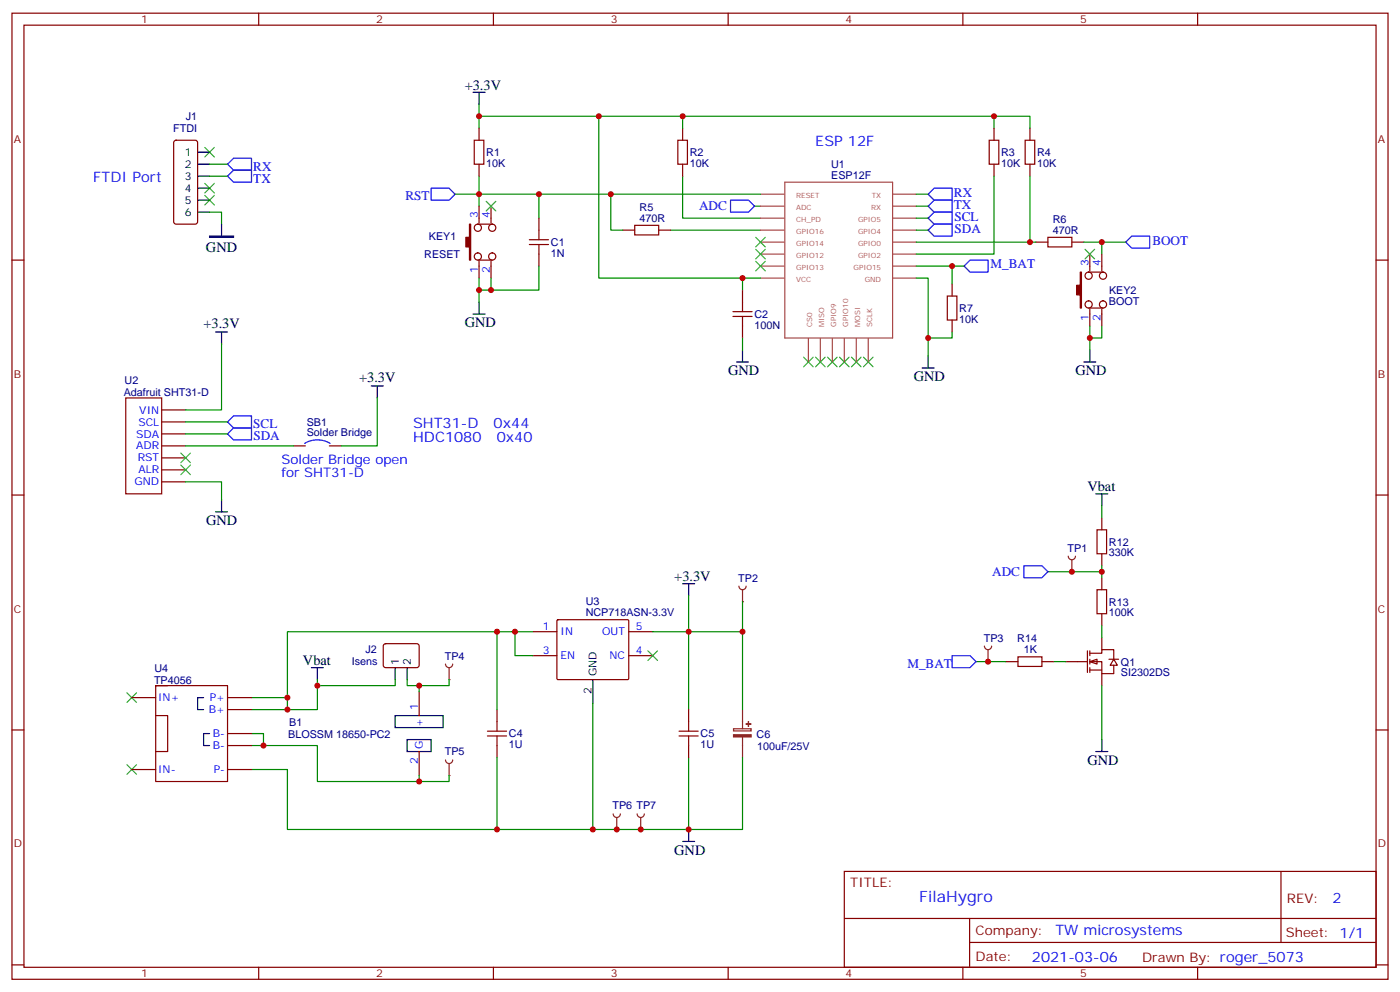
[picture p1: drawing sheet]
<svg xmlns="http://www.w3.org/2000/svg" width="412mm" height="292mm" viewBox="0 0 412 292" stroke-linecap="round" stroke-linejoin="round" font-family="sans-serif">
<g fill="none" stroke="#870000" stroke-width=".35">
<path d="M3.5 3.9h405.4v284.3h-405.4zM7.1 7.4h398.2v277.3h-398.2zM76.2 3.9v3.5M145.3 3.9v3.5M214.5 3.9v3.5M283.6 3.9v3.5M352.8 3.9v3.5M141.1 37.7v3.6M201.1 37.7v3.6M292.8 37.7v3.6M303.4 37.7v3.6M51.4 41.5l.5-.2h5.6l.7 .4v23.6l-.5 .6-5.8 .1-.7-.5v-23.5z"/>
<path d="M139.7 41.3h2.8v7h-2.8zM141.1 48.3v3.6M199.7 41.3h2.8v7h-2.8zM201.1 48.3v3.6M291.4 41.3h2.8v7h-2.8zM292.8 48.3v3.6M302 41.3h2.8v7h-2.8zM303.4 48.3v3.6M3.5 76.6h3.6M140.8 76.6h4.2M140.8 66h4.2M141.1 60.7v4.9"/>
<path d="M141.1 76.9v4.9M144.6 60.7v4.9M144.6 76.9v4.9M155.9 72h5.7M155.9 70.6h5.7M158.7 64.2v6.4M158.7 72v6.3M183.4 67.7h3.6M187 66.3h7v2.8h-7zM194 67.7h3.6M305.2 71.3h3.5M308.7 69.8h7v2.9h-7z"/>
<path d="M315.7 71.3h3.6M321 74.8v4.9M324.6 74.8v4.9M405.3 76.6h3.6M215.9 93.1h5.6M215.9 91.7h5.6M218.7 85.4v6.3M218.7 93.1v6.4M279 87.1h2.9v7.1h-2.9zM280.5 83.6v3.5M280.5 94.2v3.5M320.7 88.5a1.06 1.06 0 0 0-1 1.5 1.06 1.06 0 0 0 1.8 .3 1.06 1.06 0 0 0-.5-1.7l-.3-.1"/>
<path d="M320.7 90.7h4.2M320.7 80.1a1.06 1.06 0 0 1 .9 1.5 1.06 1.06 0 0 1-1.7 .3 1.06 1.06 0 0 1 .4-1.8h4.6M321 91v5M324.6 91v5M3.5 145.7h3.6M323.1 155.9h2.9v7.1h-2.9zM324.6 152.4v3.5M405.3 145.7h3.6M323.1 173.6h2.9v7h-2.9zM324.6 163v3.5M324.6 170v3.6M157 185.9h7"/>
<path d="M157 193h7M164.1 182.6l.3-.2h20.6l.2 .3v17.2l-.3 .1h-20.7l-.2-.3zM185.2 185.9h7.1M185.2 193h7.1M324.6 180.6v3.5M3.5 214.8h3.6M123.5 203.6v7M146.4 208.8v3.6M146.4 219.4v3.6M202.8 208.8v3.6M202.8 219.4v3.6M405.3 214.8h3.6"/>
<path d="M123.5 221.2v7M248.7 256.5h156.6v28.2h-156.6zM377.3 256.5v20.9M248.7 270.3h156.5M285.6 277.4h119.6M285.6 270.3v14.1M3.5 284h3.6M76.2 284.7v3.5M145.3 284.7v3.5M214.5 284.7v3.5M283.6 284.7v3.5M352.8 284.7v3.5"/>
<path d="M405.3 284h3.6"/>
<circle cx="140.8" cy="75.5" r="1.06"/>
<circle cx="140.8" cy="67" r="1.06"/>
<circle cx="145" cy="75.5" r="1.06"/>
<circle cx="145" cy="67" r="1.06"/>
<circle cx="324.9" cy="81.1" r="1.06"/>
<circle cx="324.9" cy="89.6" r="1.06"/>
</g>
<g fill="none" stroke="#008700" stroke-width=".35">
<path d="M141.1 34.2h162.3v3.5M141.1 30.7v7M201.1 34.2v3.5M292.8 34.2v3.5M134.1 57.1h89.9M141.1 51.9v8.8M158.7 57.1v7.1M201.1 51.9v12.3h22.9M292.8 51.9v22.9h-22.9M303.4 51.9v19.4M61.7 62.4h3.6v3.6M158.7 78.3v7.1h-14.1"/>
<path d="M197.6 67.7h26.4M222.2 60.7h1.8M269.9 71.3h35.3M269.9 78.3h10.6v5.3M269.9 67.7h3.5M269.9 64.2h3.5M319.3 71.3h12.3M141.1 81.8v7.1M144.6 81.8v3.6h-3.5M218.7 81.8v3.6M218.7 99.5v3.5M269.9 81.8h3.5v23"/>
<path d="M280.5 97.7v1.8h-7.1M202.8 175.3v33.5M308.7 168.3h15.9M146.4 185.9v22.9M157 185.9h-72.3v19.4h-10.6M192.3 185.9h10.5M287.5 194.7h8.8M202.8 223v21.1h-118.1v-17.6h-10.6"/>
</g>
<g fill="none" stroke="#00f" stroke-width=".35">
<path d="M68.8 50.1h5.3v3.5h-5.3l-1.8-1.7zM68.8 46.6h5.3v3.5h-5.3l-1.8-1.8zM127 55.4h5.3l1.8 1.7-1.8 1.8h-5.3zM215.2 58.9h5.3l1.7 1.8-1.7 1.7h-5.3zM275.2 55.4h5.3v3.5h-5.3l-1.8-1.8zM273.4 60.7l1.8-1.8h5.3v3.5h-5.3zM273.4 67.7l1.8-1.7h5.3v3.5h-5.3zM275.2 62.4h5.3v3.6h-5.3l-1.8-1.8zM331.6 71.3l1.8-1.8h5.3v3.5h-5.3zM68.8 125.9h5.3v3.6h-5.3l-1.8-1.8zM68.8 122.4h5.3v3.5h-5.3l-1.8-1.7zM301.6 166.5h5.3l1.8 1.8-1.8 1.7h-5.3z"/>
<path d="M280.5 193h5.3l1.7 1.7-1.7 1.8h-5.3z"/>
</g>
<g fill="none" stroke="#3c3" stroke-width=".35">
<path d="M60.3 57.5l2.8 2.8M60.3 54l2.8 2.8M60.3 43.4l2.8 2.8M63.1 57.5l-2.8 2.8M63.1 54l-2.8 2.8M63.1 43.4l-2.8 2.8M236.7 105.1l2.8 2.8M239.5 105.1l-2.8 2.8M240.2 105.1l2.9 2.8M243.1 105.1l-2.9 2.8M243.8 105.1l2.8 2.8M246.6 105.1l-2.8 2.8"/>
<path d="M247.3 105.1l2.8 2.8M250.1 105.1l-2.8 2.8M250.8 105.1l2.8 2.8M253.6 105.1l-2.8 2.8M254.4 105.1l2.8 2.8M257.2 105.1l-2.8 2.8M190.9 191.6l2.8 2.8M193.7 191.6l-2.8 2.8"/>
</g>
<g fill="none" stroke="#a64a4a" stroke-width=".35">
<path d="M224 57.1h7M231.2 53.6h31.7v45.9h-31.7zM262.9 57.1h7M224 60.7h7M224 64.2h7M224 67.7h7M224 71.3h7M224 74.8h7M224 78.3h7M262.9 60.7h7M262.9 64.2h7M262.9 67.7h7"/>
<path d="M262.9 71.3h7M262.9 74.8h7M262.9 78.3h7M224 81.8h7M238.1 99.6v6.9M241.7 99.6v6.9M245.2 99.6v6.9M248.7 99.6v6.9M252.2 99.6v6.9M255.8 99.6v6.9M262.9 81.8h7"/>
</g>
<g fill="none" stroke="#000" stroke-width=".35">
<path d="M139.3 27.2h3.6M141.1 27.2v3.5M58.2 44.8h3.5M58.2 48.3h3.5M58.2 51.9h3.5M58.2 55.4h3.5M58.2 58.9h3.5M58.2 62.4h3.5M65.3 66v3.5M63.5 97.7h3.5M65.3 97.7v3.5M139.3 92.4h3.6"/>
<path d="M141.1 88.9v3.5M217 106.5h3.5M218.7 103v3.5M271.6 108.3h3.6M273.4 104.8v3.5M319.3 106.5h3.5M321 103v3.5M63.5 150.6h3.5M65.3 147.1v3.5M322.8 145.3h3.5M324.6 145.3v3.6M201.1 171.8h3.5"/>
<path d="M202.8 171.8v3.5M91.7 196.5h3.5M93.5 196.5v3.5M116.4 210.6h14.1v3.5h-14.1zM119.9 217.7h7.1v3.5h-7.1zM174.6 200v7.1M201.1 247.6h3.5M202.8 244.1v3.5"/>
</g>
<g fill="#870000" stroke="#870000" stroke-width=".35">
<path d="M138.3 66h.3v10.6h-.3v-3.9h-1.1v-2.9h1.1z"/>
<path d="M318.2 80.1h.4v10.6h-.4v-3.9h-1.1v-2.8h1.1z"/>
</g>
<path d="M143.6 216.6h5.6M143.6 215.2h5.6M146.4 212.4v2.8M146.4 216.6v2.8M200 216.6h5.7M200 215.2h5.7M202.8 212.4v2.8M202.8 216.6v2.8" fill="none" stroke="#a10000" stroke-width=".35"/>
<path d="M61.7 69.5h7.1v.3h-7.1z" fill="#000" stroke="#000" stroke-width=".35"/>
<g fill="#fff" stroke="#870000" stroke-width=".35">
<path d="M321 194.7l2.1-.7v1.4z"/>
<path d="M328.1 194l1 1.8h-2.1z"/>
</g>
<g fill="none" stroke="#870000" stroke-width=".35">
<path d="M37 117.1h10.6v28.2h-10.6zM47.6 120.6h7.1M47.6 124.2h7.1M47.6 127.7h7.1M47.6 131.2h7.1M47.6 134.8h7.1M47.6 138.3h7.1M47.6 141.8h7.1M296.3 194.7h3.6M299.9 193.3h7v2.8h-7zM306.9 194.7h3.5M314 194.7h6.3"/>
<path d="M320.3 191.6v6.3M321 192.3h3.6v-1.1h3.5v2.8M321 194.7h3.6v3.6h3.5v-2.5M321 197.2h3.6M321 191.6v1.4M321 194v1.4M321 196.5v1.4M324.6 187.7v3.5M324.6 198.3v3.5M326.7 194h2.8"/>
</g>
<path d="M324.6 217.7v3.5M322.8 221.2h3.5" fill="none" stroke="#000" stroke-width=".35"/>
<path d="M65.3 101.2v19.4h-10.6M54.7 124.2h12.3M54.7 127.7h12.3M54.7 141.8h10.6v5.3M324.6 148.9v3.5M324.6 166.5v3.5M310.4 194.7h3.6M324.6 184.1v3.6M174.6 207.1v37M324.6 201.8v15.9M146.4 223v21.1" fill="none" stroke="#008700" stroke-width=".35"/>
<path d="M53.3 133.3l2.8 2.9M53.3 136.9l2.8 2.8M56.1 133.3l-2.8 2.9M56.1 136.9l-2.8 2.8" fill="none" stroke="#3c3" stroke-width=".35"/>
<path d="M284 78.3l1.8-1.7h5.2v3.5h-5.2z" fill="none" stroke="#00f" stroke-width=".35"/>
<path d="M131.2 195.4a1.06 1.06 0 0 0 1.1 1.1 1.06 1.06 0 0 0 1-1.1M132.3 196.5v3.5" fill="none" stroke="#8c2424" stroke-width=".35"/>
<circle cx="132.3" cy="200" r=".18" fill="#8c2424"/>
<path d="M217.7 172.5a1.06 1.06 0 0 0 1 1.1 1.06 1.06 0 0 0 1.1-1.1M218.7 173.6v3.5" fill="none" stroke="#8c2424" stroke-width=".35"/>
<circle cx="218.7" cy="177.1" r=".18" fill="#8c2424"/>
<path d="M218.7 177.1v8.8h-15.9" fill="none" stroke="#008700" stroke-width=".35"/>
<path d="M314.7 163.7a1.06 1.06 0 0 0 1 1 1.06 1.06 0 0 0 1.1-1M315.7 164.7v3.6" fill="none" stroke="#8c2424" stroke-width=".35"/>
<circle cx="315.7" cy="168.3" r=".18" fill="#8c2424"/>
<path d="M290 190.1a1.06 1.06 0 0 0 1 1.1 1.06 1.06 0 0 0 1.1-1.1M291 191.2v3.5" fill="none" stroke="#8c2424" stroke-width=".35"/>
<circle cx="291" cy="194.7" r=".18" fill="#8c2424"/>
<path d="M176.4 34.2v47.6h47.6M179.9 57.1v10.6h3.5M280.5 78.3h3.5" fill="none" stroke="#008700" stroke-width=".35"/>
<path d="M222.6 73.4l2.8 2.8M222.6 76.9l2.8 2.8M222.6 69.8l2.8 2.9M225.4 73.4l-2.8 2.8M225.4 76.9l-2.8 2.8M225.4 69.8l-2.8 2.9" fill="none" stroke="#3c3" stroke-width=".35"/>
<path d="M131.2 223.7a1.06 1.06 0 0 0 1.1 1 1.06 1.06 0 0 0 1-1M132.3 224.7v3.5" fill="none" stroke="#8c2424" stroke-width=".35"/>
<circle cx="132.3" cy="228.2" r=".18" fill="#8c2424"/>
<path d="M180.6 239.5a1.06 1.06 0 0 0 1.1 1.1 1.06 1.06 0 0 0 1-1.1M181.7 240.6v3.5" fill="none" stroke="#8c2424" stroke-width=".35"/>
<circle cx="181.7" cy="244.1" r=".18" fill="#8c2424"/>
<path d="M187.7 239.5a1.06 1.06 0 0 0 1 1.1 1.06 1.06 0 0 0 1.1-1.1M188.7 240.6v3.5" fill="none" stroke="#8c2424" stroke-width=".35"/>
<circle cx="188.7" cy="244.1" r=".18" fill="#8c2424"/>
<g fill="none" stroke="#008700" stroke-width=".35">
<path d="M61.7 48.3h5.3M61.7 51.9h5.3M269.9 57.1h3.5M269.9 60.7h3.5M324.6 71.3v3.5M321 96v7M324.6 96v3.5h-3.6M111.1 117.1v14.1h-10.6M54.7 131.2h31.7M151.7 185.9v7.1h5.3M218.7 185.9v22.9M74.1 219.4h19.4v10.6h30"/>
<path d="M74.1 215.9h3.5v3.5M84.7 205.3v3.5M93.5 200v1.8h22.9v-1.8M93.5 201.8v7h-19.4M119.9 200v1.8h3.6M132.3 200v1.8h-8.8v1.8M123.5 228.2v1.8h8.8v-1.8M218.7 223v21.1h-15.9"/>
</g>
<path d="M143.2 59.3l2.8 2.8M146 59.3l-2.8 2.8M319.6 73.4l2.8 2.8M322.4 73.4l-2.8 2.8M37.4 203.9l2.8 2.8M40.2 203.9l-2.8 2.8M37.4 225.1l2.8 2.8M40.2 225.1l-2.8 2.8" fill="none" stroke="#3c3" stroke-width=".35"/>
<path d="M216.1 214.5h5.2v.6h-5.2zM218.7 208.8v5.7M218.7 217v6" fill="none" stroke="#8c2424" stroke-width=".35"/>
<g fill="#8c2424" stroke="#8c2424" stroke-width=".35">
<path d="M216.1 216.3h5.2v.6h-5.2z"/>
<path d="M219.8 213.1h1.4z"/>
<path d="M220.5 212.4v1.4z"/>
</g>
<path d="M86.4 131.2h3.6M97 131.2h3.5M113.1 189.6l.5-.2 9.4 .1 .5 .6-.1 6-.6 .4-9.5-.1-.4-.6v-5.7zM38.8 205.3h7.1M45.9 201.8h21.1v28.2h-21.1v-28.2h3.5M45.9 210.6h3.5v10.6h-3.5M67 205.3h7.1M67 208.8h7.1M67 215.9h7.1M67 219.4h7.1M38.8 226.5h7.1M67 226.5h7.1" fill="none" stroke="#870000" stroke-width=".35"/>
<path d="M109.4 113.6h3.5M111.1 113.6v3.5M116.4 196.5v3.5M119.9 196.5v3.5M60 205.3h-1.8v3.5h1.8M61.7 215.9h-1.7v3.5h1.7" fill="none" stroke="#000" stroke-width=".35"/>
<path d="M97.2 130.5a7.2 7.2 0 0 0-7.5 0" fill="none" stroke="#00f" stroke-width=".35"/>
<g fill="#c00">
<circle cx="158.8" cy="57.1" r=".88"/>
<circle cx="141.1" cy="57.1" r=".88"/>
<circle cx="144.6" cy="85.4" r=".88"/>
<circle cx="141.1" cy="85.4" r=".88"/>
<circle cx="201.1" cy="34.2" r=".88"/>
<circle cx="141.1" cy="34.2" r=".88"/>
<circle cx="273.4" cy="99.5" r=".88"/>
<circle cx="292.8" cy="34.2" r=".88"/>
<circle cx="202.8" cy="185.9" r=".88"/>
<circle cx="324.6" cy="168.3" r=".88"/>
<circle cx="303.4" cy="71.3" r=".88"/>
<circle cx="146.4" cy="185.9" r=".88"/>
<circle cx="202.8" cy="244.1" r=".88"/>
<circle cx="174.6" cy="244.1" r=".88"/>
<circle cx="146.4" cy="244.1" r=".88"/>
<circle cx="315.7" cy="168.3" r=".88"/>
<circle cx="291" cy="194.7" r=".88"/>
<circle cx="179.9" cy="57.1" r=".88"/>
<circle cx="176.4" cy="34.2" r=".88"/>
<circle cx="218.7" cy="81.8" r=".88"/>
<circle cx="280.5" cy="78.3" r=".88"/>
<circle cx="181.7" cy="244.1" r=".88"/>
<circle cx="188.7" cy="244.1" r=".88"/>
<circle cx="321" cy="99.5" r=".88"/>
<circle cx="324.6" cy="71.3" r=".88"/>
<circle cx="218.7" cy="185.9" r=".88"/>
<circle cx="123.5" cy="230" r=".88"/>
<circle cx="123.5" cy="201.8" r=".88"/>
<circle cx="93.5" cy="201.8" r=".88"/>
<circle cx="77.6" cy="219.4" r=".88"/>
<circle cx="84.7" cy="205.3" r=".88"/>
<circle cx="84.7" cy="208.8" r=".88"/>
<circle cx="151.7" cy="185.9" r=".88"/>
</g>
<text font-size="4.6" fill="#00f" x="270.8" y="265.5">FilaHygro</text>
<g font-size="4.2">
<text x="136.9" y="26.5">+3.3V</text>
<text x="60.7" y="74.1">GND</text>
<text x="59.9" y="96.6">+3.3V</text>
<text x="136.9" y="96.3">GND</text>
<text x="105.8" y="112.5">+3.3V</text>
<text x="214.5" y="110.4">GND</text>
<text x="269.2" y="112.2">GND</text>
<text x="316.8" y="110.4">GND</text>
<text x="320.3" y="144.6">Vbat</text>
<text x="60.7" y="154.5">GND</text>
<text x="198.6" y="171.1">+3.3V</text>
<text x="89.3" y="195.8">Vbat</text>
<text x="320.3" y="225.1">GND</text>
<text x="198.6" y="251.5">GND</text>
</g>
<g font-size="4.2" fill="#00f">
<text x="240.2" y="43">ESP 12F</text>
<text x="27.5" y="53.6">FTDI Port</text>
<text x="121.7" y="125.9">SHT31-D</text>
<text x="145.4" y="125.9">0x44</text>
<text x="121.7" y="130.2">HDC1080</text>
<text x="146.3" y="130.2">0x40</text>
<text x="392.5" y="265.7">2</text>
<text x="310.9" y="275.3">TW microsystems</text>
<text x="304" y="283.1">2021-03-06</text>
</g>
<g font-size="3.9" fill="#00f">
<text x="74.6" y="54">TX</text>
<text x="74.6" y="50.5">RX</text>
<text x="119.4" y="58.9">RST</text>
<text x="281" y="57.9">RX</text>
<text x="205.9" y="61.9">ADC</text>
<text x="281" y="61.5">TX</text>
<text x="281.2" y="64.9">SCL</text>
<text x="281.2" y="68.4">SDA</text>
<text x="339.4" y="72">BOOT</text>
<text x="291.8" y="79">M_BAT</text>
<text x="74.6" y="126">SCL</text>
<text x="74.6" y="129.5">SDA</text>
<text x="82.9" y="136.5">Solder Bridge open</text>
<text x="82.9" y="140.4">for SHT31-D</text>
<text x="292.3" y="169.4">ADC</text>
<text x="267.3" y="196.5">M_BAT</text>
</g>
<g font-size="3.9" fill="#800">
<text x="250.5" y="261.1">TITLE:</text>
<text x="379.1" y="265.7">REV:</text>
<text x="287.4" y="275.3">Company:</text>
<text x="378.7" y="275.9">Sheet: 1/1</text>
<text x="287.4" y="282.9">Date:</text>
<text x="336.4" y="283">Drawn By: roger_5073</text>
</g>
<g font-size="3.2" fill="#800">
<text x="41.6" y="6.9">1</text>
<text x="110.8" y="6.9">2</text>
<text x="179.9" y="6.9">3</text>
<text x="249.1" y="6.9">4</text>
<text x="318.2" y="6.9">5</text>
<text x="4.1" y="42">A</text>
<text x="405.9" y="42">A</text>
<text x="4.1" y="111.1">B</text>
<text x="405.9" y="111.1">B</text>
<text x="4.1" y="180.3">C</text>
<text x="405.9" y="180.3">C</text>
<text x="4.1" y="249.4">D</text>
<text x="405.9" y="249.4">D</text>
<text x="41.6" y="287.7">1</text>
<text x="110.8" y="287.7">2</text>
<text x="179.9" y="287.7">3</text>
<text x="249.1" y="287.7">4</text>
<text x="318.2" y="287.7">5</text>
</g>
<g font-size="3.2" fill="#000080">
<text x="54.7" y="35.4">J1</text>
<text x="51" y="38.9">FTDI</text>
<text x="143.2" y="45.9">R1</text>
<text x="203.2" y="45.9">R2</text>
<text x="294.9" y="45.9">R3</text>
<text x="305.5" y="45.9">R4</text>
<text x="143.2" y="49.1">10K</text>
<text x="203.2" y="49.1">10K</text>
<text x="244.8" y="52.6">ESP12F</text>
<text x="244.8" y="49.4">U1</text>
<text x="294.9" y="49.1">10K</text>
<text x="305.5" y="49.1">10K</text>
<text x="188.4" y="65.3">470R</text>
<text x="188.4" y="62.1">R5</text>
<text x="310.1" y="65.6">R6</text>
<text x="126.3" y="70.6">KEY1</text>
<text x="310.1" y="68.8">470R</text>
<text x="125" y="75.9">RESET</text>
<text x="162.3" y="75.6">1N</text>
<text x="162.3" y="72.4">C1</text>
<text x="326.7" y="89.7">BOOT</text>
<text x="326.7" y="86.5">KEY2</text>
<text x="222.2" y="93.5">C2</text>
<text x="282.6" y="95">10K</text>
<text x="282.6" y="91.8">R7</text>
<text x="222.2" y="96.7">100N</text>
<text x="36.7" y="113">U2</text>
<text x="36.5" y="116.5">Adafruit SHT31-D</text>
<text x="90.4" y="125.2">SB1</text>
<text x="90.4" y="128.4">Solder Bridge</text>
<text x="326.7" y="160.6">R12</text>
<text x="314.5" y="162.4">TP1</text>
<text x="326.7" y="163.7">330K</text>
<text x="217.5" y="171.2">TP2</text>
<text x="172.5" y="178">U3</text>
<text x="326.7" y="178.2">R13</text>
<text x="172.5" y="181.2">NCP718ASN-3.3V</text>
<text x="326.7" y="181.4">100K</text>
<text x="289.8" y="188.8">TP3</text>
<text x="299.7" y="189">R14</text>
<text x="45.5" y="197.6">U4</text>
<text x="103.7" y="195.8">Isens</text>
<text x="107.6" y="192.3">J2</text>
<text x="131" y="194.1">TP4</text>
<text x="301.6" y="192.3">1K</text>
<text x="330.2" y="195.9">Q1</text>
<text x="45.4" y="201.2">TP4056</text>
<text x="330.2" y="199.1">SI2302DS</text>
<text x="85.2" y="213.6">B1</text>
<text x="84.9" y="217.1">BLOSSM 18650-PC2</text>
<text x="149.9" y="220.3">1U</text>
<text x="149.9" y="217">C4</text>
<text x="206.4" y="220.3">1U</text>
<text x="206.4" y="217">C5</text>
<text x="222.9" y="217.1">C6</text>
<text x="223" y="220.6">100uF/25V</text>
<text x="131" y="222.3">TP5</text>
<text x="180.4" y="238.2">TP6 TP7</text>
</g>
<g font-size="3.2">
<text x="54.4" y="45.9">1</text>
<text x="54.4" y="49.4">2</text>
<text x="54.4" y="52.9">3</text>
<text x="54.4" y="56.4">4</text>
<text x="54.4" y="60">5</text>
<text x="54.4" y="63.5">6</text>
<text x="117.5" y="195.8" transform="rotate(-90 117.5 195.8)">1</text>
<text x="121" y="195.8" transform="rotate(-90 121 195.8)">2</text>
<text x="175.7" y="199" transform="rotate(-90 175.7 199)">GND</text>
<text x="174.3" y="204.2" transform="rotate(-90 174.3 204.2)">2</text>
</g>
<g font-size="3.2" fill="#00f">
<text x="140.8" y="64.2" transform="rotate(-90 140.8 64.2)">3</text>
<text x="144.3" y="64.2" transform="rotate(-90 144.3 64.2)">4</text>
<text x="140.8" y="80.3" transform="rotate(-90 140.8 80.3)">1</text>
<text x="144.3" y="80.3" transform="rotate(-90 144.3 80.3)">2</text>
<text x="320.7" y="78.3" transform="rotate(-90 320.7 78.3)">3</text>
<text x="324.2" y="78.3" transform="rotate(-90 324.2 78.3)">4</text>
<text x="320.7" y="94.4" transform="rotate(-90 320.7 94.4)">1</text>
<text x="324.2" y="94.4" transform="rotate(-90 324.2 94.4)">2</text>
<text x="40.8" y="125.2">SCL</text>
<text x="41" y="121.7">VIN</text>
<text x="40.1" y="128.8">SDA</text>
<text x="40.1" y="132.3">ADR</text>
<text x="40.6" y="135.8">RST</text>
<text x="39.6" y="142.9">GND</text>
<text x="40.8" y="139.3">ALR</text>
<text x="159.9" y="185.6">1</text>
<text x="187.3" y="185.6">5</text>
<text x="165.1" y="187">IN</text>
<text x="177.4" y="187">OUT</text>
<text x="159.9" y="192.6">3</text>
<text x="165.1" y="194">EN</text>
<text x="179.6" y="194">NC</text>
<text x="187.3" y="192.6">4</text>
<text x="46.6" y="206.4">IN+</text>
<text x="61.5" y="209.9">B+</text>
<text x="61.8" y="206.4">P+</text>
<text x="123.1" y="208.8" transform="rotate(-90 123.1 208.8)">1</text>
<text x="124.5" y="213.9" transform="rotate(-90 124.5 213.9)">+</text>
<text x="62.7" y="217">B-</text>
<text x="62.7" y="220.5">B-</text>
<text x="124.5" y="220.5" transform="rotate(-90 124.5 220.5)">G</text>
<text x="46.6" y="227.5">IN-</text>
<text x="63" y="227.5">P-</text>
<text x="123.1" y="225" transform="rotate(-90 123.1 225)">2</text>
</g>
<g font-size="2.1" fill="#a54b4b">
<text x="234.5" y="58.2">RESET</text>
<text x="256.8" y="58.2">TX</text>
<text x="234.5" y="61.7">ADC</text>
<text x="234.5" y="65.2">CH_PD</text>
<text x="252.8" y="65.2">GPIO5</text>
<text x="256.6" y="61.7">RX</text>
<text x="234.5" y="68.8">GPIO16</text>
<text x="252.8" y="68.8">GPIO4</text>
<text x="234.5" y="72.3">GPIO14</text>
<text x="234.5" y="75.8">GPIO12</text>
<text x="252.8" y="75.8">GPIO2</text>
<text x="252.8" y="72.3">GPIO0</text>
<text x="234.5" y="79.4">GPIO13</text>
<text x="234.5" y="82.9">VCC</text>
<text x="251.4" y="79.4">GPIO15</text>
<text x="254.7" y="82.9">GND</text>
<text x="239.3" y="96.1" transform="rotate(-90 239.3 96.1)">CS0</text>
<text x="242.8" y="96.1" transform="rotate(-90 242.8 96.1)">MISO</text>
<text x="246.3" y="96.1" transform="rotate(-90 246.3 96.1)">GPIO9</text>
<text x="249.9" y="96.1" transform="rotate(-90 249.9 96.1)">GPIO10</text>
<text x="253.4" y="96.1" transform="rotate(-90 253.4 96.1)">MOSI</text>
<text x="256.9" y="96.1" transform="rotate(-90 256.9 96.1)">SCLK</text>
</g>
</svg>
